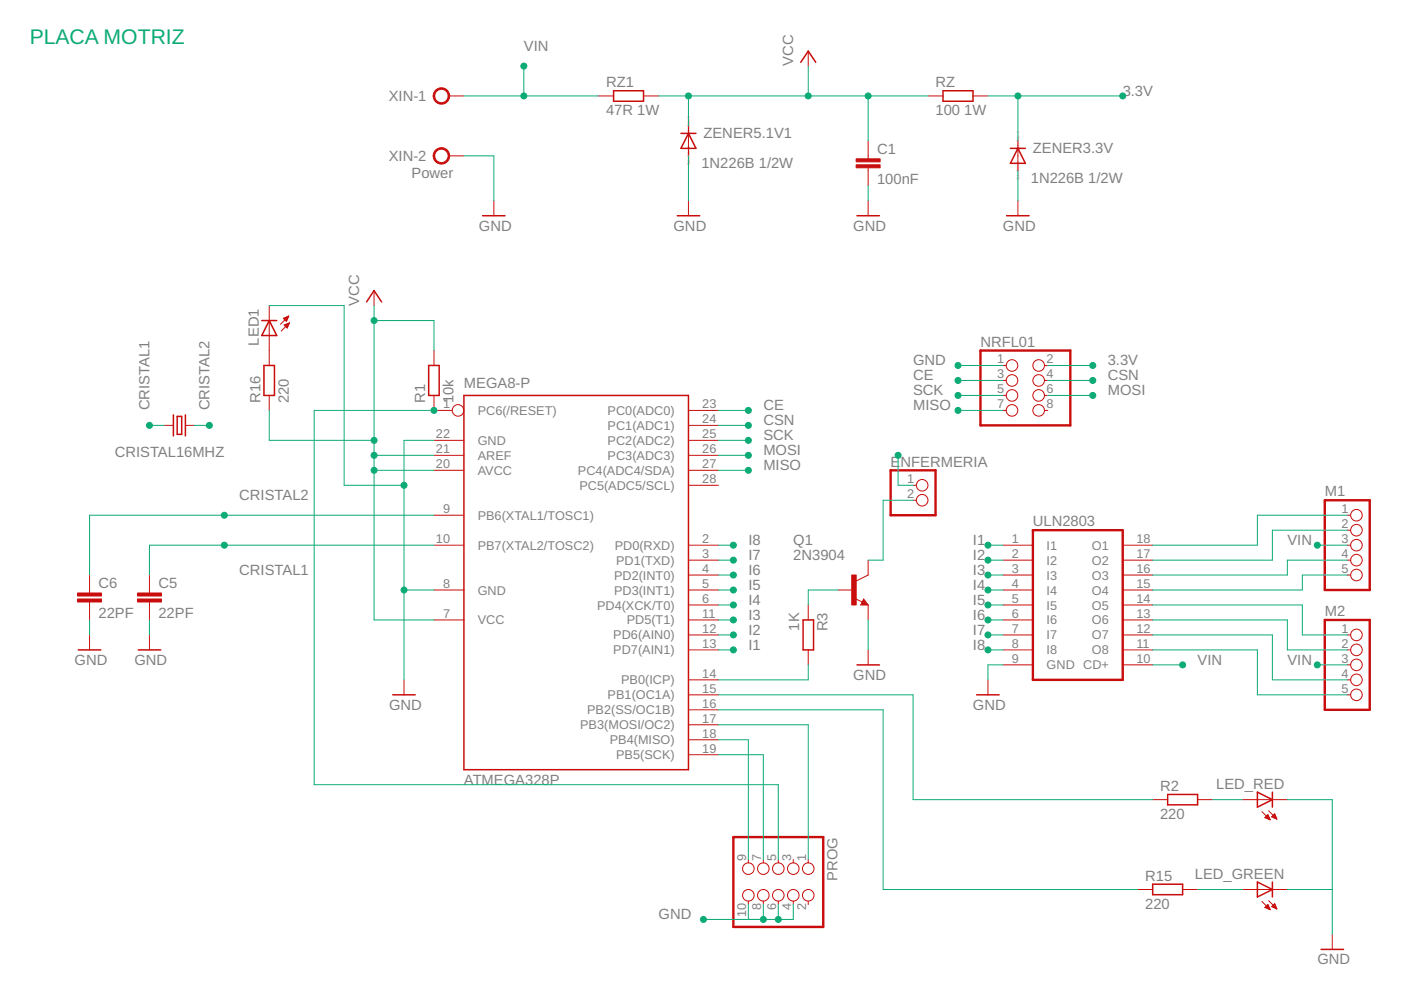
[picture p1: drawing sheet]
<svg xmlns="http://www.w3.org/2000/svg" width="297mm" height="210mm" viewBox="0 0 297 210" stroke-linecap="round" stroke-linejoin="round" font-family="sans-serif">
<g fill="none" stroke="#c90d0c" stroke-width=".32">
<path d="M130.1 19.2h6.3v2.3h-6.3zM169.8 13.2l1.6-2.4 1.6 2.4M199.9 19.2h6.4v2.3h-6.4zM144.4 28.3h3.2M146 28.3l1.6 3.2h-3.2zM214.2 31.5h3.2M215.8 31.5l1.6 3.1h-3.2zM102.3 45.7h4.8M143.6 45.7h4.8M181.7 45.7h4.8M213.4 45.7h4.8M55.5 68h3.2"/>
<path d="M56 77.5h2.2v6.3h-2.2zM57.1 68l1.6 3.1h-3.2zM77.7 64l1.6-2.4 1.6 2.4M90.9 77.5h2.2v6.3h-2.2zM36.8 88v4.4M37.6 88.3h.9v3.8h-.9zM39.3 88v4.4M98.4 83.8h47.6v79.4h-47.6zM16.6 137.8h4.8M29.3 137.8h4.8M170.3 131.4h2.2v6.4h-2.2zM183.1 127.6l.2 .4h-.5l.3-.7 .6 .8h-.9"/>
<path d="M83.3 147.3h4.7M181.7 141h4.8M207.1 147.3h4.7M247.6 168.4h6.3v2.2h-6.3zM266.6 168l3.2 1.5-3.2 1.6zM269.8 168v3.1M244.4 187.5h6.3v2.2h-6.3zM266.6 187l3.2 1.6-3.2 1.6zM269.8 187v3.2M280.1 201.3h4.8"/>
</g>
<g fill="none" stroke="#c90d0c" stroke-width=".21">
<path d="M171.4 10.8v3.2M95.2 20.3h3.2M95.2 33h3.2M126.9 20.3h3.2M136.4 20.3h3.2M146 26.7v6.3M184.1 29.9v3.8M184.1 35.6v3.8M196.8 20.3h3.1M206.3 20.3h3.2M215.8 29.9v6.3M104.7 42.6v3.1"/>
<path d="M146 42.6v3.1M184.1 42.6v3.1M215.8 42.6v3.1M57.1 64.8v12.7M60.1 67.5h.9M60.3 68.9h.9M60.3 67.6h.6M60.4 69.1h.7M60.4 67.8h.5M60.5 67.3h.6M60.6 69.2h.4M60.6 68h.2"/>
<path d="M60.6 68.8h.6M60.7 69.4h.3M60.8 67.2h.4M61 68.6h.3M61.2 67l-1.7 1.8M61.2 67l-.5 1.1-.6-.6M61.2 67l-1.1 .5M61.4 68.5l-1.8 1.7M61.4 68.5l-.5 1.1-.6-.7M61.4 68.5l-1.1 .4M79.3 61.6v3.2M92 74.3v3.2"/>
<path d="M212.6 77.5h.7M221.5 77.5h.7M34.9 90.2h1.9M39.3 90.2h1.9M57.1 83.8v3.2M92 93.4h6.4M92 96.5h6.4M92 99.7h6.4M92 83.8v3.2h3.9M146 93.4h6.3M146 96.5h6.3M146 99.7h6.3"/>
<path d="M146 90.2h6.3M146 87h6.3M212.6 87h.7M212.6 80.7h.7M212.6 83.8h.7M221.5 87h.7M221.5 80.7h.7M221.5 83.8h.7M92 115.6h6.4M92 109.2h6.4M146 115.6h6.3M146 118.8h6.3"/>
<path d="M146 102.9h6.3M184.1 118.8v3.1l-2.6 1.3M193.6 102.9h.7M193.6 106.1h.7M212.6 115.6h6.4M212.6 118.8h6.4M238 115.6h6.4M238 118.8h6.4M285.6 115.6h.7M285.6 109.2h.7M285.6 118.8h.7M285.6 112.4h.7"/>
<path d="M19 121.9v3.8M19 127.6v3.8M19 134.6v3.2M31.7 121.9v3.8M31.7 127.6v3.8M31.7 134.6v3.2M92 125.1h6.4M92 131.4h6.4M146 125.1h6.3M146 131.4h6.3M146 137.8h6.3M146 134.6h6.3"/>
<path d="M146 128.3h6.3M146 121.9h6.3M171.4 128.3v3.1M171.4 137.8v3.2M177.7 125.1h3.2M181.3 126.9l1.5 .8M183.1 127l1 1.3h-1.6zM184.1 128.3v3.1M184.1 137.8v3.2M212.6 125.1h6.4M212.6 131.4h6.4M212.6 137.8h6.4"/>
<path d="M212.6 134.6h6.4M212.6 128.3h6.4M212.6 121.9h6.4M238 125.1h6.4M238 131.4h6.4M238 137.8h6.4M238 134.6h6.4M238 128.3h6.4M238 121.9h6.4M285.6 137.8h.7M285.6 134.6h.7M285.6 121.9h.7"/>
<path d="M85.7 144.1v3.2M146 156.8h6.3M146 153.7h6.3M146 150.5h6.3M146 147.3h6.3M146 144.1h6.3M209.5 144.1v3.2M212.6 141h6.4M238 141h6.4M285.6 147.3h.7M285.6 144.1h.7M285.6 141h.7"/>
<path d="M146 160h6.3M244.4 169.5h3.2M253.9 169.5h3.2M263.4 169.5h9.5M267.5 172.1l1.8 1.7M268.2 173.4l1.1 .4M268.2 173.4l.6-.7 .5 1.1M268.2 173.4h.9M268.4 173.2h.6M268.5 173h.5M268.6 173.5h.6M268.7 172.9h.2"/>
<path d="M268.9 173.7h.3M269 171.9l1.7 1.8M269.6 173.2h.9M269.6 173.2l1.1 .5M269.6 173.2l.7-.6 .4 1.1M269.8 173h.7M269.9 172.9h.5M270 173.4h.6M270.1 172.7h.2M270.4 173.5h.3M158.7 182.2v.7M158.7 191.1v.7"/>
<path d="M161.8 182.2v.7M161.8 191.1v.7M165 182.2v.7M165 191.1v.7M168.2 182.2v.7M168.2 191.1v.7M171.4 182.2v.7M171.4 191.1v.7M241.2 188.6h3.2M250.7 188.6h3.2M263.4 188.6h9.5M267.5 191.1l1.8 1.8"/>
<path d="M268.2 192.4l1.1 .5M268.2 192.4l.6-.6 .5 1.1M268.2 192.4h.9M268.4 192.2h.6M268.5 192.1h.5M268.6 192.6h.6M268.7 191.9h.2M268.9 192.7h.3M269 191l1.7 1.7M269.6 192.2h.9M269.6 192.2l1.1 .5M269.6 192.2l.7-.6 .4 1.1"/>
<path d="M269.8 192.1h.7M269.9 191.9h.5M270 192.4h.6M270.1 191.8h.2M270.4 192.6h.3M282.5 198.1v3.2"/>
<circle cx="214.6" cy="77.5" r="1.23"/>
<circle cx="220.2" cy="77.5" r="1.23"/>
<circle cx="97.1" cy="87" r="1.23"/>
<circle cx="214.6" cy="87" r="1.23"/>
<circle cx="214.6" cy="83.8" r="1.23"/>
<circle cx="214.6" cy="80.7" r="1.23"/>
<circle cx="220.2" cy="87" r="1.23"/>
<circle cx="220.2" cy="83.8" r="1.23"/>
<circle cx="220.2" cy="80.7" r="1.23"/>
<circle cx="195.5" cy="106.1" r="1.23"/>
<circle cx="195.5" cy="102.9" r="1.23"/>
<circle cx="287.6" cy="115.6" r="1.23"/>
<circle cx="287.6" cy="112.4" r="1.23"/>
<circle cx="287.6" cy="109.2" r="1.23"/>
<circle cx="287.6" cy="118.8" r="1.23"/>
<circle cx="287.6" cy="134.6" r="1.23"/>
<circle cx="287.6" cy="121.9" r="1.23"/>
<circle cx="287.6" cy="137.8" r="1.23"/>
<circle cx="287.6" cy="141" r="1.23"/>
<circle cx="287.6" cy="147.3" r="1.23"/>
<circle cx="287.6" cy="144.1" r="1.23"/>
<circle cx="158.7" cy="189.8" r="1.23"/>
<circle cx="158.7" cy="184.2" r="1.23"/>
<circle cx="161.8" cy="189.8" r="1.23"/>
<circle cx="161.8" cy="184.2" r="1.23"/>
<circle cx="165" cy="189.8" r="1.23"/>
<circle cx="165" cy="184.2" r="1.23"/>
<circle cx="168.2" cy="184.2" r="1.23"/>
<circle cx="168.2" cy="189.8" r="1.23"/>
<circle cx="171.4" cy="189.8" r="1.23"/>
<circle cx="171.4" cy="184.2" r="1.23"/>
</g>
<path d="M207.9 74.3h19v15.9h-19zM188.8 99.7h9.6v9.5h-9.6zM219 112.4h19v31.7h-19zM280.9 106.1h9.5v19h-9.5zM280.9 131.4h9.5v19.1h-9.5zM155.5 177.5h19v19h-19z" fill="none" stroke="#c90d0c" stroke-width=".51"/>
<g fill="#c90d0c" stroke="#c90d0c" stroke-width=".21">
<path d="M92.2 19.3a1.75 1.75 0 0 1 2.8 .1 1.75 1.75 0 0 1-.9 2.6 1.75 1.75 0 0 1-2.3-1.7h.4a1.42 1.42 0 0 1 2-1.3 1.42 1.42 0 0 1 .3 2.4 1.42 1.42 0 0 1-2.3-.7v-.4h-.4z" fill-rule="evenodd"/>
<path d="M92.2 32a1.75 1.75 0 0 1 2.8 .1 1.75 1.75 0 0 1-.9 2.6 1.75 1.75 0 0 1-2.3-1.7h.4a1.42 1.42 0 0 1 2-1.3 1.42 1.42 0 0 1 .3 2.4 1.42 1.42 0 0 1-2.3-.7v-.4h-.4z" fill-rule="evenodd"/>
</g>
<g fill="#c90d0c" stroke="#c90d0c" stroke-width=".21">
<path d="M29.1 127h5.1v.6h-5.1z"/>
<path d="M29.1 125.7h5.1v.7h-5.1z"/>
<path d="M16.4 127h5.1v.6h-5.1z"/>
<path d="M16.4 125.7h5.1v.7h-5.1z"/>
<path d="M181.5 34.9h5.1v.7h-5.1z"/>
<path d="M181.5 33.7h5.1v.6h-5.1z"/>
<path d="M180.6 121.9h.9v6.4h-.9z"/>
</g>
<g fill="none" stroke="#0dab76" stroke-width=".21">
<path d="M111.1 14v6.3M171.4 14v6.3M98.4 20.3h28.5M98.4 33h6.3v9.6M139.6 20.3h57.2M146 20.3v6.4M146 33v9.6M184.1 20.3v9.6M184.1 39.4v3.2M209.5 20.3h28.5M215.8 20.3v9.6M215.8 36.2v6.4"/>
<path d="M57.1 64.8h15.9v38.1h12.7M79.3 64.8v66.6h12.7M79.3 68h12.7v6.3M203.1 77.5h9.5M222.2 77.5h9.5M31.7 90.2h3.2M41.2 90.2h3.2M57.1 87v6.4h22.2M79.3 99.7h12.7M79.3 96.5h12.7M92 87h-25.4v79.4h98.4v15.8M92 93.4h-6.3v50.7"/>
<path d="M152.3 87h6.4M152.3 99.7h6.4M152.3 96.5h6.4M152.3 93.4h6.4M152.3 90.2h6.4M190.4 96.5v6.4h3.2M203.1 87h9.5M203.1 80.7h9.5M203.1 83.8h9.5M222.2 80.7h9.5M222.2 83.8h9.5M92 109.2h-73v12.7"/>
<path d="M92 115.6h-60.3v6.3M152.3 115.6h3.2M152.3 118.8h3.2M193.6 106.1h-6.4v12.7h-3.1M209.5 115.6h3.1M209.5 118.8h3.1M279.3 115.6h6.3M285.6 109.2h-19v6.4h-22.2M285.6 112.4h-15.8v6.4h-25.4M285.6 118.8h-12.7v3.1h-28.5M19 131.4v3.2M31.7 131.4v3.2"/>
<path d="M85.7 125.1h6.3M152.3 131.4h3.2M152.3 125.1h3.2M152.3 121.9h3.2M152.3 128.3h3.2M152.3 134.6h3.2M152.3 137.8h3.2M177.7 125.1h-6.3v3.2M184.1 131.4v6.4M209.5 131.4h3.1M209.5 125.1h3.1M209.5 121.9h3.1"/>
<path d="M209.5 128.3h3.1M209.5 134.6h3.1M209.5 137.8h3.1M244.4 131.4h28.5v6.4h12.7M244.4 137.8h22.2v9.5h19M244.4 134.6h25.4v9.5h15.8M244.4 128.3h31.7v6.3h9.5M285.6 121.9h-9.5v3.2h-31.7M152.3 153.7h19.1v28.5M152.3 156.8h6.4v25.4M152.3 150.5h34.9v38.1h54M152.3 147.3h41.3v22.2h50.8"/>
<path d="M171.4 141v3.1h-19.1M212.6 141h-3.1v3.1M244.4 141h6.3M279.3 141h6.3M152.3 160h9.5v22.2M257.1 169.5h6.3M272.9 169.5h9.6v28.6M158.7 191.8v3.1M161.8 191.8v3.1M165 191.8v3.1M168.2 191.8v3.1h-19.1M253.9 188.6h9.5"/>
<path d="M272.9 188.6h9.6"/>
</g>
<g fill="#0dab76" stroke="#0dab76" stroke-width=".21">
<circle cx="92" cy="87" r=".64"/>
<circle cx="79.3" cy="68" r=".64"/>
<circle cx="79.3" cy="99.7" r=".64"/>
<circle cx="79.3" cy="96.5" r=".64"/>
<circle cx="79.3" cy="93.4" r=".64"/>
<circle cx="146" cy="20.3" r=".64"/>
<circle cx="171.4" cy="20.3" r=".64"/>
<circle cx="184.1" cy="20.3" r=".64"/>
<circle cx="85.7" cy="125.1" r=".64"/>
<circle cx="85.7" cy="102.9" r=".64"/>
<circle cx="203.1" cy="77.5" r=".64"/>
<circle cx="165" cy="194.9" r=".64"/>
<circle cx="161.8" cy="194.9" r=".64"/>
<circle cx="149.1" cy="194.9" r=".64"/>
<circle cx="44.4" cy="90.2" r=".64"/>
<circle cx="47.6" cy="109.2" r=".64"/>
<circle cx="31.7" cy="90.2" r=".64"/>
<circle cx="47.6" cy="115.6" r=".64"/>
<circle cx="215.8" cy="20.3" r=".64"/>
<circle cx="238" cy="20.3" r=".64"/>
<circle cx="231.7" cy="77.5" r=".64"/>
<circle cx="158.7" cy="87" r=".64"/>
<circle cx="203.1" cy="80.7" r=".64"/>
<circle cx="203.1" cy="83.8" r=".64"/>
<circle cx="158.7" cy="93.4" r=".64"/>
<circle cx="231.7" cy="80.7" r=".64"/>
<circle cx="158.7" cy="90.2" r=".64"/>
<circle cx="203.1" cy="87" r=".64"/>
<circle cx="158.7" cy="99.7" r=".64"/>
<circle cx="231.7" cy="83.8" r=".64"/>
<circle cx="158.7" cy="96.5" r=".64"/>
<circle cx="111.1" cy="20.3" r=".64"/>
<circle cx="111.1" cy="14" r=".64"/>
<circle cx="279.3" cy="115.6" r=".64"/>
<circle cx="279.3" cy="141" r=".64"/>
<circle cx="250.7" cy="141" r=".64"/>
<circle cx="190.4" cy="96.5" r=".64"/>
<circle cx="155.5" cy="115.6" r=".64"/>
<circle cx="209.5" cy="137.8" r=".64"/>
<circle cx="155.5" cy="118.8" r=".64"/>
<circle cx="209.5" cy="134.6" r=".64"/>
<circle cx="155.5" cy="121.9" r=".64"/>
<circle cx="209.5" cy="131.4" r=".64"/>
<circle cx="155.5" cy="125.1" r=".64"/>
<circle cx="209.5" cy="128.3" r=".64"/>
<circle cx="155.5" cy="128.3" r=".64"/>
<circle cx="209.5" cy="125.1" r=".64"/>
<circle cx="155.5" cy="131.4" r=".64"/>
<circle cx="209.5" cy="121.9" r=".64"/>
<circle cx="155.5" cy="134.6" r=".64"/>
<circle cx="209.5" cy="118.8" r=".64"/>
<circle cx="155.5" cy="137.8" r=".64"/>
<circle cx="209.5" cy="115.6" r=".64"/>
</g>
<text font-size="4.5" fill="#0dab76" x="6.3" y="9.2">PLACA MOTRIZ</text>
<g font-size="3.1" fill="#808080">
<text x="111.1" y="10.8">VIN</text>
<text x="168.2" y="14" transform="rotate(-90 168.2 14)">VCC</text>
<text x="82.4" y="21.5">XIN-1</text>
<text x="128.5" y="18.5">RZ1</text>
<text x="198.4" y="18.5">RZ</text>
<text x="238" y="20.4">3.3V</text>
<text x="128.5" y="24.5">47R 1W</text>
<text x="149.1" y="29.3">ZENER5.1V1</text>
<text x="198.4" y="24.5">100</text>
<text x="204.4" y="24.5">1W</text>
<text x="82.4" y="34.2">XIN-2</text>
<text x="148.7" y="35.6">1N226B 1/2W</text>
<text x="186" y="32.6">C1</text>
<text x="219" y="32.4">ZENER3.3V</text>
<text x="87.2" y="37.7">Power</text>
<text x="186" y="38.9">100nF</text>
<text x="218.6" y="38.7">1N226B 1/2W</text>
<text x="101.5" y="48.9">GND</text>
<text x="142.8" y="48.9">GND</text>
<text x="180.9" y="48.9">GND</text>
<text x="212.6" y="48.9">GND</text>
<text x="76.1" y="64.8" transform="rotate(-90 76.1 64.8)">VCC</text>
<text x="54.9" y="73.3" transform="rotate(-90 54.9 73.3)">LED1</text>
<text x="193.6" y="77.5">GND</text>
<text x="207.9" y="73.5">NRFL01</text>
<text x="234.9" y="77.5">3.3V</text>
<text x="98.4" y="82.3">MEGA8-P</text>
<text x="193.6" y="80.7">CE</text>
<text x="193.6" y="83.8">SCK</text>
<text x="234.9" y="80.7">CSN</text>
<text x="234.9" y="83.8">MOSI</text>
<text x="31.7" y="87" transform="rotate(-90 31.7 87)">CRISTAL1</text>
<text x="44.4" y="87" transform="rotate(-90 44.4 87)">CRISTAL2</text>
<text x="55.2" y="85.4" transform="rotate(-90 55.2 85.4)">R16</text>
<text x="61.2" y="85.4" transform="rotate(-90 61.2 85.4)">220</text>
<text x="90.1" y="85.4" transform="rotate(-90 90.1 85.4)">R1</text>
<text x="96.1" y="85.4" transform="rotate(-90 96.1 85.4)">10k</text>
<text x="161.8" y="87">CE</text>
<text x="193.6" y="87">MISO</text>
<text x="161.8" y="93.4">SCK</text>
<text x="161.8" y="90.2">CSN</text>
<text x="24.3" y="96.9">CRISTAL16MHZ</text>
<text x="161.8" y="99.7">MISO</text>
<text x="161.8" y="96.5">MOSI</text>
<text x="188.8" y="98.9">E</text>
<text x="190.9" y="98.9">NFERMERIA</text>
<text x="50.7" y="106.1">CRISTAL2</text>
<text x="280.9" y="105.3">M1</text>
<text x="219" y="111.5">ULN2803</text>
<text x="158.7" y="115.6">I8</text>
<text x="158.7" y="118.8">I7</text>
<text x="168.2" y="118.8">2N3904</text>
<text x="168.2" y="115.6">Q1</text>
<text x="206.3" y="118.8">I2</text>
<text x="206.3" y="115.6">I1</text>
<text x="273" y="115.6">VIN</text>
<text x="20.9" y="124.6">C6</text>
<text x="33.6" y="124.6">C5</text>
<text x="50.7" y="121.9">CRISTAL1</text>
<text x="158.7" y="121.9">I6</text>
<text x="158.7" y="125.1">I5</text>
<text x="206.3" y="125.1">I4</text>
<text x="206.3" y="121.9">I3</text>
<text x="20.9" y="131">22PF</text>
<text x="33.6" y="131">22PF</text>
<text x="158.7" y="128.3">I4</text>
<text x="158.7" y="131.5">I3</text>
<text x="206.3" y="131.5">I6</text>
<text x="206.3" y="128.3">I5</text>
<text x="280.9" y="130.7">M2</text>
<text x="158.7" y="134.6">I2</text>
<text x="158.7" y="137.8">I1</text>
<text x="169.5" y="133.7" transform="rotate(-90 169.5 133.7)">1K</text>
<text x="175.5" y="133.9" transform="rotate(-90 175.5 133.9)">R3</text>
<text x="206.3" y="137.8">I8</text>
<text x="206.3" y="134.6">I7</text>
<text x="15.8" y="141">GND</text>
<text x="28.5" y="141">GND</text>
<text x="253.9" y="141">VIN</text>
<text x="273" y="141">VIN</text>
<text x="180.9" y="144.2">GND</text>
<text x="82.5" y="150.5">GND</text>
<text x="206.3" y="150.5">GND</text>
<text x="98.4" y="166.4">ATMEGA328P</text>
<text x="246" y="167.7">R2</text>
<text x="257.9" y="167.3">LED_RED</text>
<text x="246" y="173.7">220</text>
<text x="177.6" y="186.7" transform="rotate(-90 177.6 186.7)">PROG</text>
<text x="242.8" y="186.7">R15</text>
<text x="253.3" y="186.4">LED_GREEN</text>
<text x="139.6" y="194.9">GND</text>
<text x="242.8" y="192.7">220</text>
<text x="279.3" y="204.5">GND</text>
</g>
<g font-size="2.7" fill="#808080">
<text x="211.4" y="77">1</text>
<text x="221.9" y="77">2</text>
<text x="211.4" y="80.2">3</text>
<text x="211.4" y="83.4">5</text>
<text x="221.9" y="80.2">4</text>
<text x="221.9" y="83.4">6</text>
<text x="93.9" y="86.6">1</text>
<text x="101.3" y="88">PC6(/RESET)</text>
<text x="128.8" y="88">PC0(ADC0)</text>
<text x="148.9" y="89.7">24</text>
<text x="148.9" y="86.6">23</text>
<text x="211.4" y="86.6">7</text>
<text x="221.9" y="86.6">8</text>
<text x="92.4" y="92.9">22</text>
<text x="101.3" y="94.3">GND</text>
<text x="128.8" y="94.3">PC2(ADC2)</text>
<text x="128.8" y="91.1">PC1(ADC1)</text>
<text x="148.9" y="92.9">25</text>
<text x="92.4" y="96.1">21</text>
<text x="92.4" y="99.3">20</text>
<text x="101.3" y="97.5">AREF</text>
<text x="101.3" y="100.7">AVCC</text>
<text x="122.5" y="100.7">PC4(ADC4/SDA)</text>
<text x="128.8" y="97.5">PC3(ADC3)</text>
<text x="148.9" y="99.3">27</text>
<text x="148.9" y="96.1">26</text>
<text x="122.8" y="103.8">PC5(ADC5/SCL)</text>
<text x="148.9" y="102.4">28</text>
<text x="192.3" y="102.4">1</text>
<text x="192.3" y="105.6">2</text>
<text x="93.9" y="108.8">9</text>
<text x="101.3" y="110.2">PB6(XTAL1/TOSC1)</text>
<text x="284.4" y="108.8">1</text>
<text x="284.4" y="112">2</text>
<text x="92.4" y="115.1">10</text>
<text x="101.3" y="116.5">PB7(XTAL2/TOSC2)</text>
<text x="130.3" y="116.5">PD0(RXD)</text>
<text x="130.6" y="119.7">PD1(TXD)</text>
<text x="148.9" y="118.3">3</text>
<text x="148.9" y="115.1">2</text>
<text x="214.6" y="115.1">1</text>
<text x="214.6" y="118.3">2</text>
<text x="221.9" y="116.5">I1</text>
<text x="221.9" y="119.7">I2</text>
<text x="231.5" y="116.5">O1</text>
<text x="231.5" y="119.7">O2</text>
<text x="241" y="115.1">18</text>
<text x="241" y="118.3">17</text>
<text x="284.4" y="115.1">3</text>
<text x="284.4" y="118.3">4</text>
<text x="93.9" y="124.7">8</text>
<text x="130.2" y="122.9">PD2(INT0)</text>
<text x="148.9" y="124.7">5</text>
<text x="148.9" y="121.5">4</text>
<text x="214.6" y="121.5">3</text>
<text x="214.6" y="124.7">4</text>
<text x="221.9" y="122.9">I3</text>
<text x="231.5" y="122.9">O3</text>
<text x="241" y="121.5">16</text>
<text x="241" y="124.7">15</text>
<text x="284.4" y="121.5">5</text>
<text x="93.9" y="131">7</text>
<text x="101.3" y="126.1">GND</text>
<text x="126.6" y="129.2">PD4(XCK/T0)</text>
<text x="130.2" y="126.1">PD3(INT1)</text>
<text x="148.9" y="131">11</text>
<text x="148.9" y="127.8">6</text>
<text x="214.6" y="127.8">5</text>
<text x="214.6" y="131">6</text>
<text x="221.9" y="126.1">I4</text>
<text x="221.9" y="129.2">I5</text>
<text x="231.5" y="126.1">O4</text>
<text x="231.5" y="129.2">O5</text>
<text x="241" y="127.8">14</text>
<text x="241" y="131">13</text>
<text x="101.3" y="132.4">VCC</text>
<text x="130" y="135.6">PD6(AIN0)</text>
<text x="132.9" y="132.4">PD5(T1)</text>
<text x="148.9" y="137.4">13</text>
<text x="148.9" y="134.2">12</text>
<text x="214.6" y="134.2">7</text>
<text x="214.6" y="137.4">8</text>
<text x="221.9" y="132.4">I6</text>
<text x="221.9" y="135.6">I7</text>
<text x="231.5" y="132.4">O6</text>
<text x="231.5" y="135.6">O7</text>
<text x="241" y="137.4">11</text>
<text x="241" y="134.2">12</text>
<text x="284.4" y="134.2">1</text>
<text x="284.4" y="137.4">2</text>
<text x="130" y="138.8">PD7(AIN1)</text>
<text x="148.9" y="143.7">14</text>
<text x="214.6" y="140.5">9</text>
<text x="221.9" y="138.8">I8</text>
<text x="221.9" y="141.9">GND CD+</text>
<text x="231.5" y="138.8">O8</text>
<text x="241" y="140.5">10</text>
<text x="284.4" y="140.5">3</text>
<text x="284.4" y="143.7">4</text>
<text x="128.8" y="148.3">PB1(OC1A)</text>
<text x="131.7" y="145.1">PB0(ICP)</text>
<text x="148.9" y="146.9">15</text>
<text x="284.4" y="146.9">5</text>
<text x="123" y="154.6">PB3(MOSI/OC2)</text>
<text x="124.5" y="151.5">PB2(SS/OC1B)</text>
<text x="148.9" y="153.2">17</text>
<text x="148.9" y="150.1">16</text>
<text x="129.3" y="157.8">PB4(MISO)</text>
<text x="130.6" y="161">PB5(SCK)</text>
<text x="148.9" y="159.6">19</text>
<text x="148.9" y="156.4">18</text>
<text x="158.2" y="182.5" transform="rotate(-90 158.2 182.5)">9</text>
<text x="161.4" y="182.5" transform="rotate(-90 161.4 182.5)">7</text>
<text x="164.6" y="182.5" transform="rotate(-90 164.6 182.5)">5</text>
<text x="167.7" y="182.5" transform="rotate(-90 167.7 182.5)">3</text>
<text x="170.9" y="182.5" transform="rotate(-90 170.9 182.5)">1</text>
<text x="158.2" y="194.5" transform="rotate(-90 158.2 194.5)">10</text>
<text x="161.4" y="193" transform="rotate(-90 161.4 193)">8</text>
<text x="164.6" y="193" transform="rotate(-90 164.6 193)">6</text>
<text x="167.7" y="193" transform="rotate(-90 167.7 193)">4</text>
<text x="170.9" y="193" transform="rotate(-90 170.9 193)">2</text>
</g>
<g font-size=".7" fill="#ffba08">
<text x="146.2" y="28.7" transform="rotate(-90 146.2 28.7)">SpiceOrder 2</text>
<text x="146.2" y="35.1" transform="rotate(-90 146.2 35.1)">SpiceOrder</text>
<text x="146.2" y="31.4" transform="rotate(-90 146.2 31.4)">1</text>
<text x="216.1" y="34.6" transform="rotate(-90 216.1 34.6)">1</text>
<text x="216.1" y="31.9" transform="rotate(-90 216.1 31.9)">SpiceOrder 2</text>
<text x="216.1" y="38.2" transform="rotate(-90 216.1 38.2)">SpiceOrder</text>
</g>
</svg>
